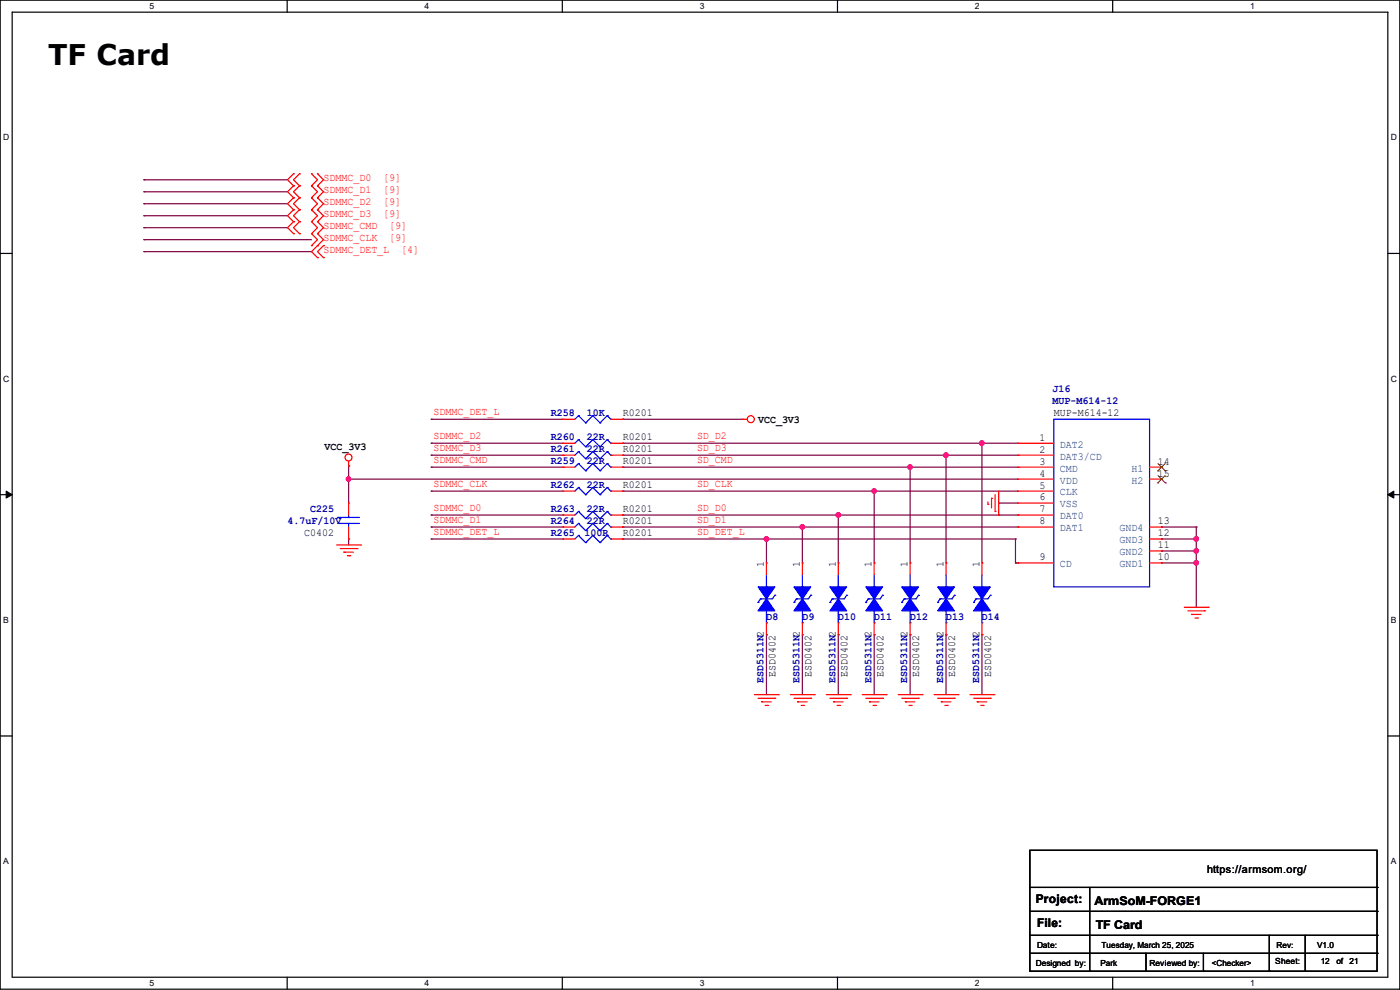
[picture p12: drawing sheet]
<svg xmlns="http://www.w3.org/2000/svg" width="297mm" height="210mm" viewBox="0 0 297 210" stroke-linecap="round" stroke-linejoin="round" font-family="sans-serif">
<path d="M0 0h297v209.8h-297zM2.6 2.6h291.8v204.7h-291.8z" fill="none" stroke="#000" stroke-width=".25"/>
<g fill="#fff">
<path d="M31.7 .3h1v2h-1z"/>
<path d="M31.7 207.6h1v1.9h-1z"/>
</g>
<path d="M60.9 0v2.6M60.9 207.3v2.5" fill="none" stroke="#000" stroke-width=".25"/>
<g fill="#fff">
<path d="M90.1 .3h1v2h-1z"/>
<path d="M90.1 207.6h1v1.9h-1z"/>
</g>
<path d="M119.3 0v2.6M119.3 207.3v2.5" fill="none" stroke="#000" stroke-width=".25"/>
<g fill="#fff">
<path d="M148.5 .3h.9v2h-.9z"/>
<path d="M148.5 207.6h.9v1.9h-.9z"/>
</g>
<path d="M177.7 0v2.6M177.7 207.3v2.5" fill="none" stroke="#000" stroke-width=".25"/>
<g fill="#fff">
<path d="M206.8 .3h1v2h-1z"/>
<path d="M206.8 207.6h1v1.9h-1z"/>
</g>
<path d="M236.1 0v2.6M236.1 207.3v2.5" fill="none" stroke="#000" stroke-width=".25"/>
<g fill="#fff">
<path d="M265.2 .3h1v2h-1z"/>
<path d="M265.2 207.6h1v1.9h-1z"/>
<path d="M.7 28.2h1.2v1.9h-1.2z"/>
<path d="M295.1 28.2h1.2v1.9h-1.2z"/>
<path d="M.7 79.3h1.2v2h-1.2z"/>
<path d="M295.1 79.3h1.2v2h-1.2z"/>
</g>
<path d="M0 53.8h2.6M294.4 53.8h2.6" fill="none" stroke="#000" stroke-width=".25"/>
<g fill="#fff">
<path d="M.7 130.5h1.2v2h-1.2z"/>
<path d="M295.1 130.5h1.1v2h-1.1z"/>
</g>
<path d="M0 104.9h2.6M294.4 104.9h2.6" fill="none" stroke="#000" stroke-width=".25"/>
<path d="M1.3 104.2l1.3 .7-1.3 .8zM294.4 104.9l1.3-.7v1.5z" fill="#000" stroke="#000" stroke-width=".21"/>
<g fill="#fff">
<path d="M.7 181.7h1.2v2h-1.2z"/>
<path d="M295.1 181.7h1.1v2h-1.1z"/>
</g>
<g fill="none" stroke="#000" stroke-width=".25">
<path d="M0 156.1h2.6M294.4 156.1h2.6M218.5 180.4h73.6v25.6h-73.6zM218.5 188.3h73.6M218.5 193.3h73.6M218.5 198.4h73.6M231.2 188.3v17.7M269.3 198.4v7.6M276.9 198.4v7.6M292.1 188.3h.1M292.1 193.3h.1M292.1 198.4h.1"/>
<path d="M218.5 202.2h73.6M231.2 206h.1M243.1 206h.1M243.1 202.2v3.8M255.3 206h.1M255.3 202.2v3.8M269.3 206h.1M276.9 206h.1M292.1 202.2h.1"/>
</g>
<g fill="none" stroke="#800040" stroke-width=".25">
<path d="M30.5 38.1h.1M30.5 38.1h30.5M30.5 40.7h.1M30.5 43.2h.1M30.5 45.8h.1M30.5 48.3h.1M30.5 50.8h.1M30.5 53.4h.1M30.5 40.7h30.5M30.5 43.2h30.5M30.5 45.8h30.5M30.5 48.3h30.5"/>
<path d="M30.5 50.8h35.6M30.5 53.4h35.6M74 98.8h.1M74 98.8v7.9M91.5 88.9h.1M91.5 94h.1M91.5 96.6h.1M91.5 99.1h.1M91.5 88.9h27.9M91.5 94h27.9M91.5 96.6h27.9M91.5 99.1h27.9"/>
<path d="M132.1 88.9h.1M132.1 94h.1M132.1 96.6h.1M132.1 99.1h.1M132.1 88.9h25.4M132.1 94h83.8M132.1 96.6h83.8M132.1 99.1h83.8M193.1 99.1h.1M193.1 99.1v20.3M200.7 96.6h.1M200.7 96.6v22.8"/>
<path d="M208.3 94h.1M208.3 94v25.4M74 101.6h.1M74 114.3h.1M74 114.3v1.3M74 101.6h141.9M91.5 104.2h.1M91.5 114.3h.1M91.5 109.3h.1M91.5 111.8h.1M91.5 104.2h27.9M91.5 114.3h27.9"/>
<path d="M91.5 109.3h27.9M91.5 111.8h27.9M132.1 104.2h.1M132.1 114.3h.1M132.1 109.3h.1M132.1 111.8h.1M132.1 104.2h83.8M132.1 114.3h83.3M132.1 109.3h83.8M132.1 111.8h83.8M162.6 114.3h.1M162.6 114.3v5.1"/>
<path d="M170.2 111.8h.1M170.2 111.8v7.6M177.8 109.3h.1M177.8 109.3v10.1M185.5 104.2h.1M185.5 104.2v15.2M211.9 106.7h.1M211.9 106.7h4M215.4 114.3h.1M215.4 119.4h.1M215.4 119.4h.5M215.4 114.3v5.1"/>
<path d="M246.4 111.8h.1M246.4 119.4h.1M246.4 114.3h.1M246.4 116.9h.1M246.4 114.3h7.4M246.4 111.8h7.4M246.4 119.4h7.4M246.4 116.9h7.4M253.8 111.8h.1M253.8 119.4h.1M253.8 114.3h.1M253.8 116.9h.1"/>
<path d="M253.8 111.8v17M162.6 134.7h.1M162.6 134.7v12.7M170.2 134.7h.1M170.2 134.7v12.7M177.8 134.7h.1M177.8 134.7v12.7M185.5 134.7h.1M185.5 134.7v12.7M193.1 134.7h.1M193.1 134.7v12.7M200.7 134.7h.1"/>
<path d="M200.7 134.7v12.7M208.3 134.7h.1M208.3 134.7v12.7"/>
</g>
<g fill="#f0f" stroke="#f0f" stroke-width=".25">
<circle cx="162.6" cy="114.3" r=".49"/>
<circle cx="208.3" cy="94" r=".49"/>
<circle cx="200.7" cy="96.5" r=".49"/>
<circle cx="193.1" cy="99.1" r=".49"/>
<circle cx="73.9" cy="101.6" r=".49"/>
<circle cx="185.4" cy="104.2" r=".49"/>
<circle cx="177.8" cy="109.2" r=".49"/>
<circle cx="170.2" cy="111.8" r=".49"/>
<circle cx="253.8" cy="119.4" r=".49"/>
<circle cx="253.8" cy="114.3" r=".49"/>
<circle cx="253.8" cy="116.9" r=".49"/>
</g>
<g fill="none" stroke="#f00" stroke-width=".25">
<path d="M62.3 36.9h.1M62.3 39.4h.1M62.3 39.4l-1.3 1.3 1.3 1.3M62.3 36.9l-1.3 1.2 1.3 1.3M63.5 39.4h.1M63.5 36.9h.1M63.5 36.9l-1.2 1.2 1.2 1.3M63.5 39.4l-1.2 1.3 1.2 1.3M66.1 39.4h.1M66.1 36.9h.1M66.1 36.9l1.3 1.2-1.3 1.3M66.1 39.4l1.3 1.3-1.3 1.3"/>
<path d="M67.4 39.4h.1M67.4 36.9h.1M67.4 39.4l1.2 1.3-1.2 1.3M67.4 36.9l1.2 1.2-1.2 1.3M62.3 47h.1M62.3 49.6h.1M62.3 42h.1M62.3 44.5h.1M62.3 42l-1.3 1.2 1.3 1.3M62.3 47l-1.3 1.3 1.3 1.3M62.3 44.5l-1.3 1.3 1.3 1.2M63.5 49.6h.1"/>
<path d="M63.5 47h.1M63.5 42h.1M63.5 44.5h.1M63.5 44.5l-1.2 1.3 1.2 1.2M63.5 47l-1.2 1.3 1.2 1.3M63.5 42l-1.2 1.2 1.2 1.3M66.1 52.1h.1M66.1 49.6h.1M66.1 47h.1M66.1 42h.1M66.1 44.5h.1M66.1 49.6l1.3 1.2-1.3 1.3"/>
<path d="M66.1 42l1.3 1.2-1.3 1.3M66.1 47l1.3 1.3-1.3 1.3M66.1 44.5l1.3 1.3-1.3 1.2M67.4 52.1h.1M67.4 49.6h.1M67.4 47h.1M67.4 42h.1M67.4 44.5h.1M67.4 54.7h.1M67.4 49.6l1.2 1.2-2.5 2.6 1.3 1.3M67.4 47l1.2 1.3-1.2 1.3M67.4 44.5l1.2 1.3-1.2 1.2"/>
<path d="M67.4 42l1.2 1.2-1.2 1.3M68.6 54.7h.1M68.6 52.1h.1M68.6 52.1l-1.2 1.3 1.2 1.3M74 98.8h.1M74 97.8v1M119.4 94h.1M119.4 96.6h.1M119.4 99.1h.1M119.4 88.9h.1M119.4 88.9h2.6M119.4 94h2.6"/>
<path d="M119.4 96.6h2.6M119.4 99.1h2.6M129.6 88.9h2.5M129.6 94h2.5M129.6 96.6h2.5M129.6 99.1h2.5M132.1 94h.1M132.1 96.6h.1M132.1 99.1h.1M132.1 88.9h.1M157.5 88.9h.1M157.5 88.9h1"/>
<path d="M215.9 94h.1M215.9 96.6h.1M215.9 99.1h.1M215.9 94h7.7M215.9 96.6h7.7M215.9 99.1h7.7M243.9 99.1h2.5M246.4 99.1h.1M71.4 115.6h5.1M72.2 116.4h3.5M72.9 117.1h.1M72.9 117.1h2.1"/>
<path d="M73.7 117.9h.5M74 106.7h.1M74 114.3h.1M74 106.7v2.6M74 111.8v2.5M74.2 117.9h.1M75.7 116.4h.1M76.5 115.6h.1M119.4 104.2h.1M119.4 114.3h.1M119.4 109.3h.1M119.4 111.8h.1"/>
<path d="M119.4 104.2h2.6M119.4 109.3h2.6M119.4 111.8h2.6M119.4 114.3h2.6M129.6 104.2h2.5M129.6 109.3h2.5M129.6 111.8h2.5M129.6 114.3h2.5M132.1 104.2h.1M132.1 114.3h.1M132.1 109.3h.1M132.1 111.8h.1"/>
<path d="M162.6 119.4h.1M162.6 119.4v2.6M170.2 119.4h.1M170.2 119.4v2.6M177.8 119.4h.1M177.8 119.4v2.6M185.5 119.4h.1M185.5 119.4v2.6M193.1 119.4h.1M193.1 119.4v2.6M200.7 119.4h.1M200.7 119.4v2.6"/>
<path d="M208.3 119.4h.1M208.3 119.4v2.6M209.6 107h.1M209.6 106.5v.5M210.4 105.7h.1M210.4 105.7v2M211.1 108.5h.1M211.1 104.9v3.6M211.9 109.3h.1M211.9 104.2v5.1M215.9 101.6h.1M215.9 104.2h.1"/>
<path d="M215.9 106.7h.1M215.9 109.3h.1M215.9 111.8h.1M215.9 119.4h.1M215.9 101.6h7.7M215.9 104.2h7.7M215.9 106.7h7.7M215.9 109.3h7.7M215.9 111.8h7.7M215.9 119.4h7.7M243.9 101.6h2.5M243.9 111.8h2.5"/>
<path d="M243.9 119.4h2.5M243.9 116.9h2.5M243.9 114.3h2.5M246.4 119.4h.1M246.4 116.9h.1M246.4 114.3h.1M246.4 111.8h.1M246.4 101.6h.1M162.6 134.7h.1M162.6 132.1v2.6M170.2 134.7h.1M170.2 132.1v2.6"/>
<path d="M177.8 134.7h.1M177.8 132.1v2.6M185.5 134.7h.1M185.5 132.1v2.6M193.1 134.7h.1M193.1 132.1v2.6M200.7 134.7h.1M200.7 132.1v2.6M208.3 134.7h.1M208.3 132.1v2.6M251.2 128.8h5.1M252 129.6h3.6"/>
<path d="M252.8 130.3h.1M252.8 130.3h2M253.5 131.1h.5M254 131.1h.1M255.6 129.6h.1M256.3 128.8h.1M160.1 147.4h5M160.8 148.1h3.6M161.6 148.9h.1M161.6 148.9h2M162.3 149.6h.6M162.9 149.6h.1"/>
<path d="M164.4 148.1h.1M165.1 147.4h.1M167.7 147.4h5.1M168.4 148.1h3.6M169.2 148.9h.1M169.2 148.9h2M170 149.6h.5M170.5 149.6h.1M172 148.1h.1M172.8 147.4h.1M175.3 147.4h5.1M176.1 148.1h3.5"/>
<path d="M176.8 148.9h.1M176.8 148.9h2.1M177.6 149.6h.5M178.1 149.6h.1M179.6 148.1h.1M180.4 147.4h.1M182.9 147.4h5.1M183.7 148.1h3.5M184.4 148.9h.1M184.4 148.9h2.1M185.2 149.6h.5M185.7 149.6h.1"/>
<path d="M187.2 148.1h.1M188 147.4h.1M190.5 147.4h5.1M191.3 148.1h3.6M192.1 148.9h.1M192.1 148.9h2M192.8 149.6h.5M193.3 149.6h.1M194.9 148.1h.1M195.6 147.4h.1M198.2 147.4h5M198.9 148.1h3.6"/>
<path d="M199.7 148.9h.1M199.7 148.9h2M200.4 149.6h.6M201 149.6h.1M202.5 148.1h.1M203.2 147.4h.1M205.8 147.4h5.1M206.5 148.1h3.6M207.3 148.9h.1M207.3 148.9h2M208.1 149.6h.5M208.6 149.6h.1"/>
<path d="M210.1 148.1h.1M210.9 147.4h.1"/>
<circle cx="73.9" cy="97" r=".74"/>
<circle cx="159.3" cy="88.9" r=".74"/>
</g>
<g fill="none" stroke="#00f" stroke-width=".25">
<path d="M122.7 93.3h.1M122.7 95.8h.1M122.7 98.3h.1M122.7 88.2h.1M122.7 93.3l-.7 .7M122.7 93.3l1.5 1.5M122.7 95.8l-.7 .8M122.7 95.8l1.5 1.5M122.7 98.3l-.7 .8M122.7 98.3l1.5 1.6M122.7 88.2l-.7 .7M122.7 88.2l1.5 1.5"/>
<path d="M124.2 94.8h.1M124.2 97.3h.1M124.2 99.9h.1M124.2 89.7h.1M125.8 93.3h.1M125.8 95.8h.1M125.8 98.3h.1M125.8 88.2h.1M125.8 93.3l-1.6 1.5M125.8 93.3l1.5 1.5M125.8 95.8l-1.6 1.5M125.8 95.8l1.5 1.5"/>
<path d="M125.8 98.3l-1.6 1.6M125.8 98.3l1.5 1.6M125.8 88.2l-1.6 1.5M125.8 88.2l1.5 1.5M127.3 94.8h.1M127.3 97.3h.1M127.3 99.9h.1M127.3 89.7h.1M128.8 93.3h.1M128.8 95.8h.1M128.8 98.3h.1M128.8 88.2h.1"/>
<path d="M128.8 93.3l-1.5 1.5M128.8 93.3l.8 .7M128.8 95.8l-1.5 1.5M128.8 95.8l.8 .8M128.8 98.3l-1.5 1.6M128.8 98.3l.8 .8M128.8 88.2l-1.5 1.5M128.8 88.2l.8 .7M129.6 94h.1M129.6 96.6h.1M129.6 99.1h.1M129.6 88.9h.1"/>
<path d="M223.6 88.9h20.3v35.6h-20.3zM71.7 111h.1M71.7 109.8h.1M71.7 111h4.5M71.7 109.8h4.5M74 109.8h.1M74 111h.1M74 109.3v.5M74 111v.8M122.7 103.4h.1M122.7 113.6h.1M122.7 108.5h.1"/>
<path d="M122.7 111h.1M122.7 103.4l-.7 .8M122.7 103.4l1.5 1.5M122.7 113.6l-.7 .7M122.7 113.6l1.5 1.5M122.7 108.5l-.7 .8M122.7 108.5l1.5 1.5M122.7 111l-.7 .8M122.7 111l1.5 1.6M124.2 104.9h.1M124.2 115.1h.1M124.2 110h.1"/>
<path d="M124.2 112.6h.1M125.8 103.4h.1M125.8 113.6h.1M125.8 108.5h.1M125.8 111h.1M125.8 103.4l-1.6 1.5M125.8 103.4l1.5 1.5M125.8 113.6l-1.6 1.5M125.8 113.6l1.5 1.5M125.8 108.5l-1.6 1.5M125.8 108.5l1.5 1.5M125.8 111l-1.6 1.6"/>
<path d="M125.8 111l1.5 1.6M127.3 104.9h.1M127.3 115.1h.1M127.3 110h.1M127.3 112.6h.1M128.8 103.4h.1M128.8 113.6h.1M128.8 108.5h.1M128.8 111h.1M128.8 103.4l-1.5 1.5M128.8 103.4l.8 .8M128.8 113.6l-1.5 1.5"/>
<path d="M128.8 113.6l.8 .7M128.8 108.5l-1.5 1.5M128.8 108.5l.8 .8M128.8 111l-1.5 1.6M128.8 111l.8 .8M129.6 104.2h.1M129.6 114.3h.1M129.6 109.3h.1M129.6 111.8h.1M160.8 127.8h.1M161.3 127h.1M161.3 127l-.5 .8"/>
<path d="M162.6 124.5h.1M162.6 132.1h.1M162.6 122v2.5M162.6 129.6v2.5M164.4 126.3h.1M164.4 126.3l-.5 .7h-2.6M168.4 127.8h.1M169 127h.1M169 127l-.6 .8M170.2 124.5h.1M170.2 132.1h.1M170.2 122v2.5"/>
<path d="M170.2 129.6v2.5M172 126.3h.1M172 126.3l-.5 .7h-2.5M176.1 127.8h.1M176.6 127h.1M176.6 127l-.5 .8M177.8 124.5h.1M177.8 132.1h.1M177.8 122v2.5M177.8 129.6v2.5M179.6 126.3h.1M179.6 126.3l-.5 .7h-2.5"/>
<path d="M183.7 127.8h.1M184.2 127h.1M184.2 127l-.5 .8M185.5 124.5h.1M185.5 132.1h.1M185.5 122v2.5M185.5 129.6v2.5M187.2 126.3h.1M187.2 126.3l-.5 .7h-2.5M191.3 127.8h.1M191.8 127h.1M191.8 127l-.5 .8"/>
<path d="M193.1 124.5h.1M193.1 132.1h.1M193.1 122v2.5M193.1 129.6v2.5M194.9 126.3h.1M194.9 126.3l-.5 .7h-2.6M198.9 127.8h.1M199.4 127h.1M199.4 127l-.5 .8M200.7 124.5h.1M200.7 132.1h.1M200.7 122v2.5"/>
<path d="M200.7 129.6v2.5M202.5 126.3h.1M202.5 126.3l-.5 .7h-2.6M206.5 127.8h.1M207.1 127h.1M207.1 127l-.6 .8M208.3 124.5h.1M208.3 132.1h.1M208.3 122v2.5M208.3 129.6v2.5M210.1 126.3h.1M210.1 126.3l-.5 .7h-2.5"/>
</g>
<g fill="#00f" stroke="#00f" stroke-width=".25">
<path d="M160.8 124.5h3.6l-1.8 2.5z" fill-rule="evenodd"/>
<path d="M162.6 127l1.8 2.6h-3.6z" fill-rule="evenodd"/>
<path d="M168.4 124.5h3.6l-1.8 2.5z" fill-rule="evenodd"/>
<path d="M170.2 127l1.8 2.6h-3.6z" fill-rule="evenodd"/>
<path d="M176.1 124.5h3.5l-1.8 2.5z" fill-rule="evenodd"/>
<path d="M177.8 127l1.8 2.6h-3.5z" fill-rule="evenodd"/>
<path d="M183.7 124.5h3.5l-1.7 2.5z" fill-rule="evenodd"/>
<path d="M185.5 127l1.7 2.6h-3.5z" fill-rule="evenodd"/>
<path d="M191.3 124.5h3.6l-1.8 2.5z" fill-rule="evenodd"/>
<path d="M193.1 127l1.8 2.6h-3.6z" fill-rule="evenodd"/>
<path d="M198.9 124.5h3.6l-1.8 2.5z" fill-rule="evenodd"/>
<path d="M200.7 127l1.8 2.6h-3.6z" fill-rule="evenodd"/>
<path d="M206.5 124.5h3.6l-1.8 2.5z" fill-rule="evenodd"/>
<path d="M208.3 127l1.8 2.6h-3.6z" fill-rule="evenodd"/>
</g>
<path d="M245.6 99.9h.1M245.7 98.3l1.5 1.6M247.2 98.3l-1.6 1.6M247.2 99.9h.1M245.6 102.4h.1M245.7 100.9l1.5 1.5M247.2 100.9l-1.6 1.5M247.2 102.4h.1" fill="none" stroke="#804000" stroke-width=".21"/>
<text font-size="6.1" x="10.2" y="13.7">TF Card</text>
<g font-size="2.5">
<text x="219.8" y="191.6">Project:</text>
<text x="232.2" y="191.9">ArmSoM-FORGE1</text>
<text x="220" y="196.7">File:</text>
<text x="232.5" y="197">TF Card</text>
</g>
<g font-size="2.3" fill="#f00">
<text x="68.6" y="38.5">SDMMC_D0</text>
<text x="68.6" y="41">SDMMC_D1</text>
<text x="81.3" y="38.5">[9]</text>
<text x="81.3" y="41">[9]</text>
<text x="68.6" y="43.6">SDMMC_D2</text>
<text x="68.6" y="46.1">SDMMC_D3</text>
<text x="81.3" y="43.6">[9]</text>
<text x="81.3" y="46.1">[9]</text>
<text x="68.6" y="51.2">SDMMC_CLK</text>
<text x="68.6" y="48.6">SDMMC_CMD</text>
<text x="68.6" y="53.7">SDMMC_DET_L</text>
<text x="82.6" y="51.2">[9]</text>
<text x="82.6" y="48.6">[9]</text>
<text x="85.1" y="53.7">[4]</text>
<text x="92" y="88">SDMMC_DET_L</text>
<text x="92" y="93.1">SDMMC_D2</text>
<text x="92" y="95.6">SDMMC_D3</text>
<text x="147.9" y="93.1">SD_D2</text>
<text x="147.9" y="95.6">SD_D3</text>
<text x="92" y="98.2">SDMMC_CMD</text>
<text x="147.9" y="98.2">SD_CMD</text>
<text x="92" y="103.3">SDMMC_CLK</text>
<text x="147.9" y="103.3">SD_CLK</text>
<text x="92" y="113.4">SDMMC_DET_L</text>
<text x="92" y="108.3">SDMMC_D0</text>
<text x="92" y="110.9">SDMMC_D1</text>
<text x="147.9" y="113.4">SD_DET_L</text>
<text x="147.9" y="108.3">SD_D0</text>
<text x="147.9" y="110.9">SD_D1</text>
</g>
<g font-size="2.3" fill="#0000a0">
<text x="223.3" y="83.2">J16</text>
<text x="116.9" y="88.3">R258</text>
<text x="124.5" y="88.3">10K</text>
<text x="223.3" y="85.7">MUP-M614-12</text>
<text x="116.9" y="93.3">R260</text>
<text x="116.9" y="95.9">R261</text>
<text x="124.5" y="93.3">22R</text>
<text x="124.5" y="95.9">22R</text>
<text x="116.9" y="98.4">R259</text>
<text x="124.5" y="98.4">22R</text>
<text x="116.9" y="103.5">R262</text>
<text x="124.5" y="103.5">22R</text>
<text x="61" y="111.1">4.7uF/10V</text>
<text x="65.8" y="108.6">C225</text>
<text x="116.9" y="113.7">R265</text>
<text x="116.9" y="108.6">R263</text>
<text x="116.9" y="111.1">R264</text>
<text x="124" y="113.7">100R</text>
<text x="124.5" y="108.6">22R</text>
<text x="124.5" y="111.1">22R</text>
<text x="162.6" y="131.4">D8</text>
<text x="170.2" y="131.4">D9</text>
<text x="177.8" y="131.4">D10</text>
<text x="185.5" y="131.4">D11</text>
<text x="193.1" y="131.4">D12</text>
<text x="200.7" y="131.4">D13</text>
<text x="208.3" y="131.4">D14</text>
<text x="162" y="144.8" transform="rotate(-90 162 144.8)">ESD5311N2</text>
<text x="169.6" y="144.8" transform="rotate(-90 169.6 144.8)">ESD5311N2</text>
<text x="177.2" y="144.8" transform="rotate(-90 177.2 144.8)">ESD5311N2</text>
<text x="184.9" y="144.8" transform="rotate(-90 184.9 144.8)">ESD5311N2</text>
<text x="192.5" y="144.8" transform="rotate(-90 192.5 144.8)">ESD5311N2</text>
<text x="200.1" y="144.8" transform="rotate(-90 200.1 144.8)">ESD5311N2</text>
<text x="207.7" y="144.8" transform="rotate(-90 207.7 144.8)">ESD5311N2</text>
</g>
<g font-size="2.3">
<text x="132.1" y="88.3">R0201</text>
<text x="160.8" y="89.8">VCC_3V3</text>
<text x="223.6" y="88.3">MUP-M614-12</text>
<text x="68.9" y="95.4">VCC_3V3</text>
<text x="132.1" y="93.3">R0201</text>
<text x="132.1" y="95.9">R0201</text>
<text x="220.5" y="93.5">1</text>
<text x="132.1" y="98.4">R0201</text>
<text x="220.5" y="96">2</text>
<text x="220.5" y="98.6">3</text>
<text x="220.5" y="101.1">4</text>
<text x="245.7" y="98.6">14</text>
<text x="245.7" y="101.1">15</text>
<text x="132.1" y="103.5">R0201</text>
<text x="220.5" y="103.6">5</text>
<text x="220.5" y="106.2">6</text>
<text x="64.6" y="113.7">C0402</text>
<text x="132.1" y="113.7">R0201</text>
<text x="132.1" y="108.6">R0201</text>
<text x="132.1" y="111.1">R0201</text>
<text x="220.5" y="108.7">7</text>
<text x="220.5" y="111.3">8</text>
<text x="245.7" y="113.8">12</text>
<text x="245.7" y="111.3">13</text>
<text x="220.5" y="118.9">9</text>
<text x="245.7" y="118.9">10</text>
<text x="245.7" y="116.3">11</text>
<text x="162.1" y="120.2" transform="rotate(-90 162.1 120.2)">1</text>
<text x="169.7" y="120.2" transform="rotate(-90 169.7 120.2)">1</text>
<text x="177.3" y="120.2" transform="rotate(-90 177.3 120.2)">1</text>
<text x="184.9" y="120.2" transform="rotate(-90 184.9 120.2)">1</text>
<text x="192.5" y="120.2" transform="rotate(-90 192.5 120.2)">1</text>
<text x="200.2" y="120.2" transform="rotate(-90 200.2 120.2)">1</text>
<text x="207.8" y="120.2" transform="rotate(-90 207.8 120.2)">1</text>
<text x="164.5" y="143.6" transform="rotate(-90 164.5 143.6)">ESD0402</text>
<text x="172.2" y="143.6" transform="rotate(-90 172.2 143.6)">ESD0402</text>
<text x="179.8" y="143.6" transform="rotate(-90 179.8 143.6)">ESD0402</text>
<text x="187.4" y="143.6" transform="rotate(-90 187.4 143.6)">ESD0402</text>
<text x="195" y="143.6" transform="rotate(-90 195 143.6)">ESD0402</text>
<text x="202.6" y="143.6" transform="rotate(-90 202.6 143.6)">ESD0402</text>
<text x="210.3" y="143.6" transform="rotate(-90 210.3 143.6)">ESD0402</text>
<text x="256.1" y="185.3">https://armsom.org/</text>
</g>
<g font-size="2.3" fill="#004080">
<text x="224.8" y="95">DAT2</text>
<text x="224.8" y="97.5">DAT3/CD</text>
<text x="224.8" y="100">CMD</text>
<text x="240.1" y="100">H1</text>
<text x="224.8" y="102.6">VDD</text>
<text x="224.8" y="105.1">CLK</text>
<text x="224.8" y="107.7">VSS</text>
<text x="240.1" y="102.6">H2</text>
<text x="224.8" y="110.2">DAT0</text>
<text x="224.8" y="112.7">DAT1</text>
<text x="237.5" y="112.7">GND4</text>
<text x="237.5" y="117.8">GND2</text>
<text x="237.5" y="115.3">GND3</text>
<text x="224.8" y="120.4">CD</text>
<text x="237.5" y="120.4">GND1</text>
</g>
<g font-size="1.8">
<text x="31.7" y="1.9">5</text>
<text x="90.1" y="1.9">4</text>
<text x="148.5" y="1.9">3</text>
<text x="206.8" y="1.9">2</text>
<text x="265.2" y="1.9">1</text>
<text x=".7" y="29.8">D</text>
<text x="295.1" y="29.8">D</text>
<text x=".7" y="80.9">C</text>
<text x="295.1" y="80.9">C</text>
<text x=".7" y="132.1">B</text>
<text x="295.1" y="132.1">B</text>
<text x=".7" y="183.3">A</text>
<text x="295.1" y="183.3">A</text>
<text x="220" y="201">Date:</text>
<text x="233.7" y="201">Tuesday, March 25, 2025</text>
<text x="279.4" y="201">V1.0</text>
<text x="31.7" y="209.2">5</text>
<text x="90.1" y="209.2">4</text>
<text x="148.5" y="209.2">3</text>
<text x="206.8" y="209.2">2</text>
<text x="219.8" y="204.9">Designed by:</text>
<text x="233.5" y="204.9">Park</text>
<text x="243.9" y="204.9">Reviewed by:</text>
<text x="257.1" y="204.9">&lt;Checker&gt;</text>
<text x="265.2" y="209.2">1</text>
<text x="270.6" y="204.6">Sheet:</text>
<text x="280.2" y="204.6">12</text>
<text x="283.5" y="204.6">of</text>
<text x="286.3" y="204.6">21</text>
</g>
<text font-size="1.7" x="270.8" y="201">Rev:</text>
</svg>
